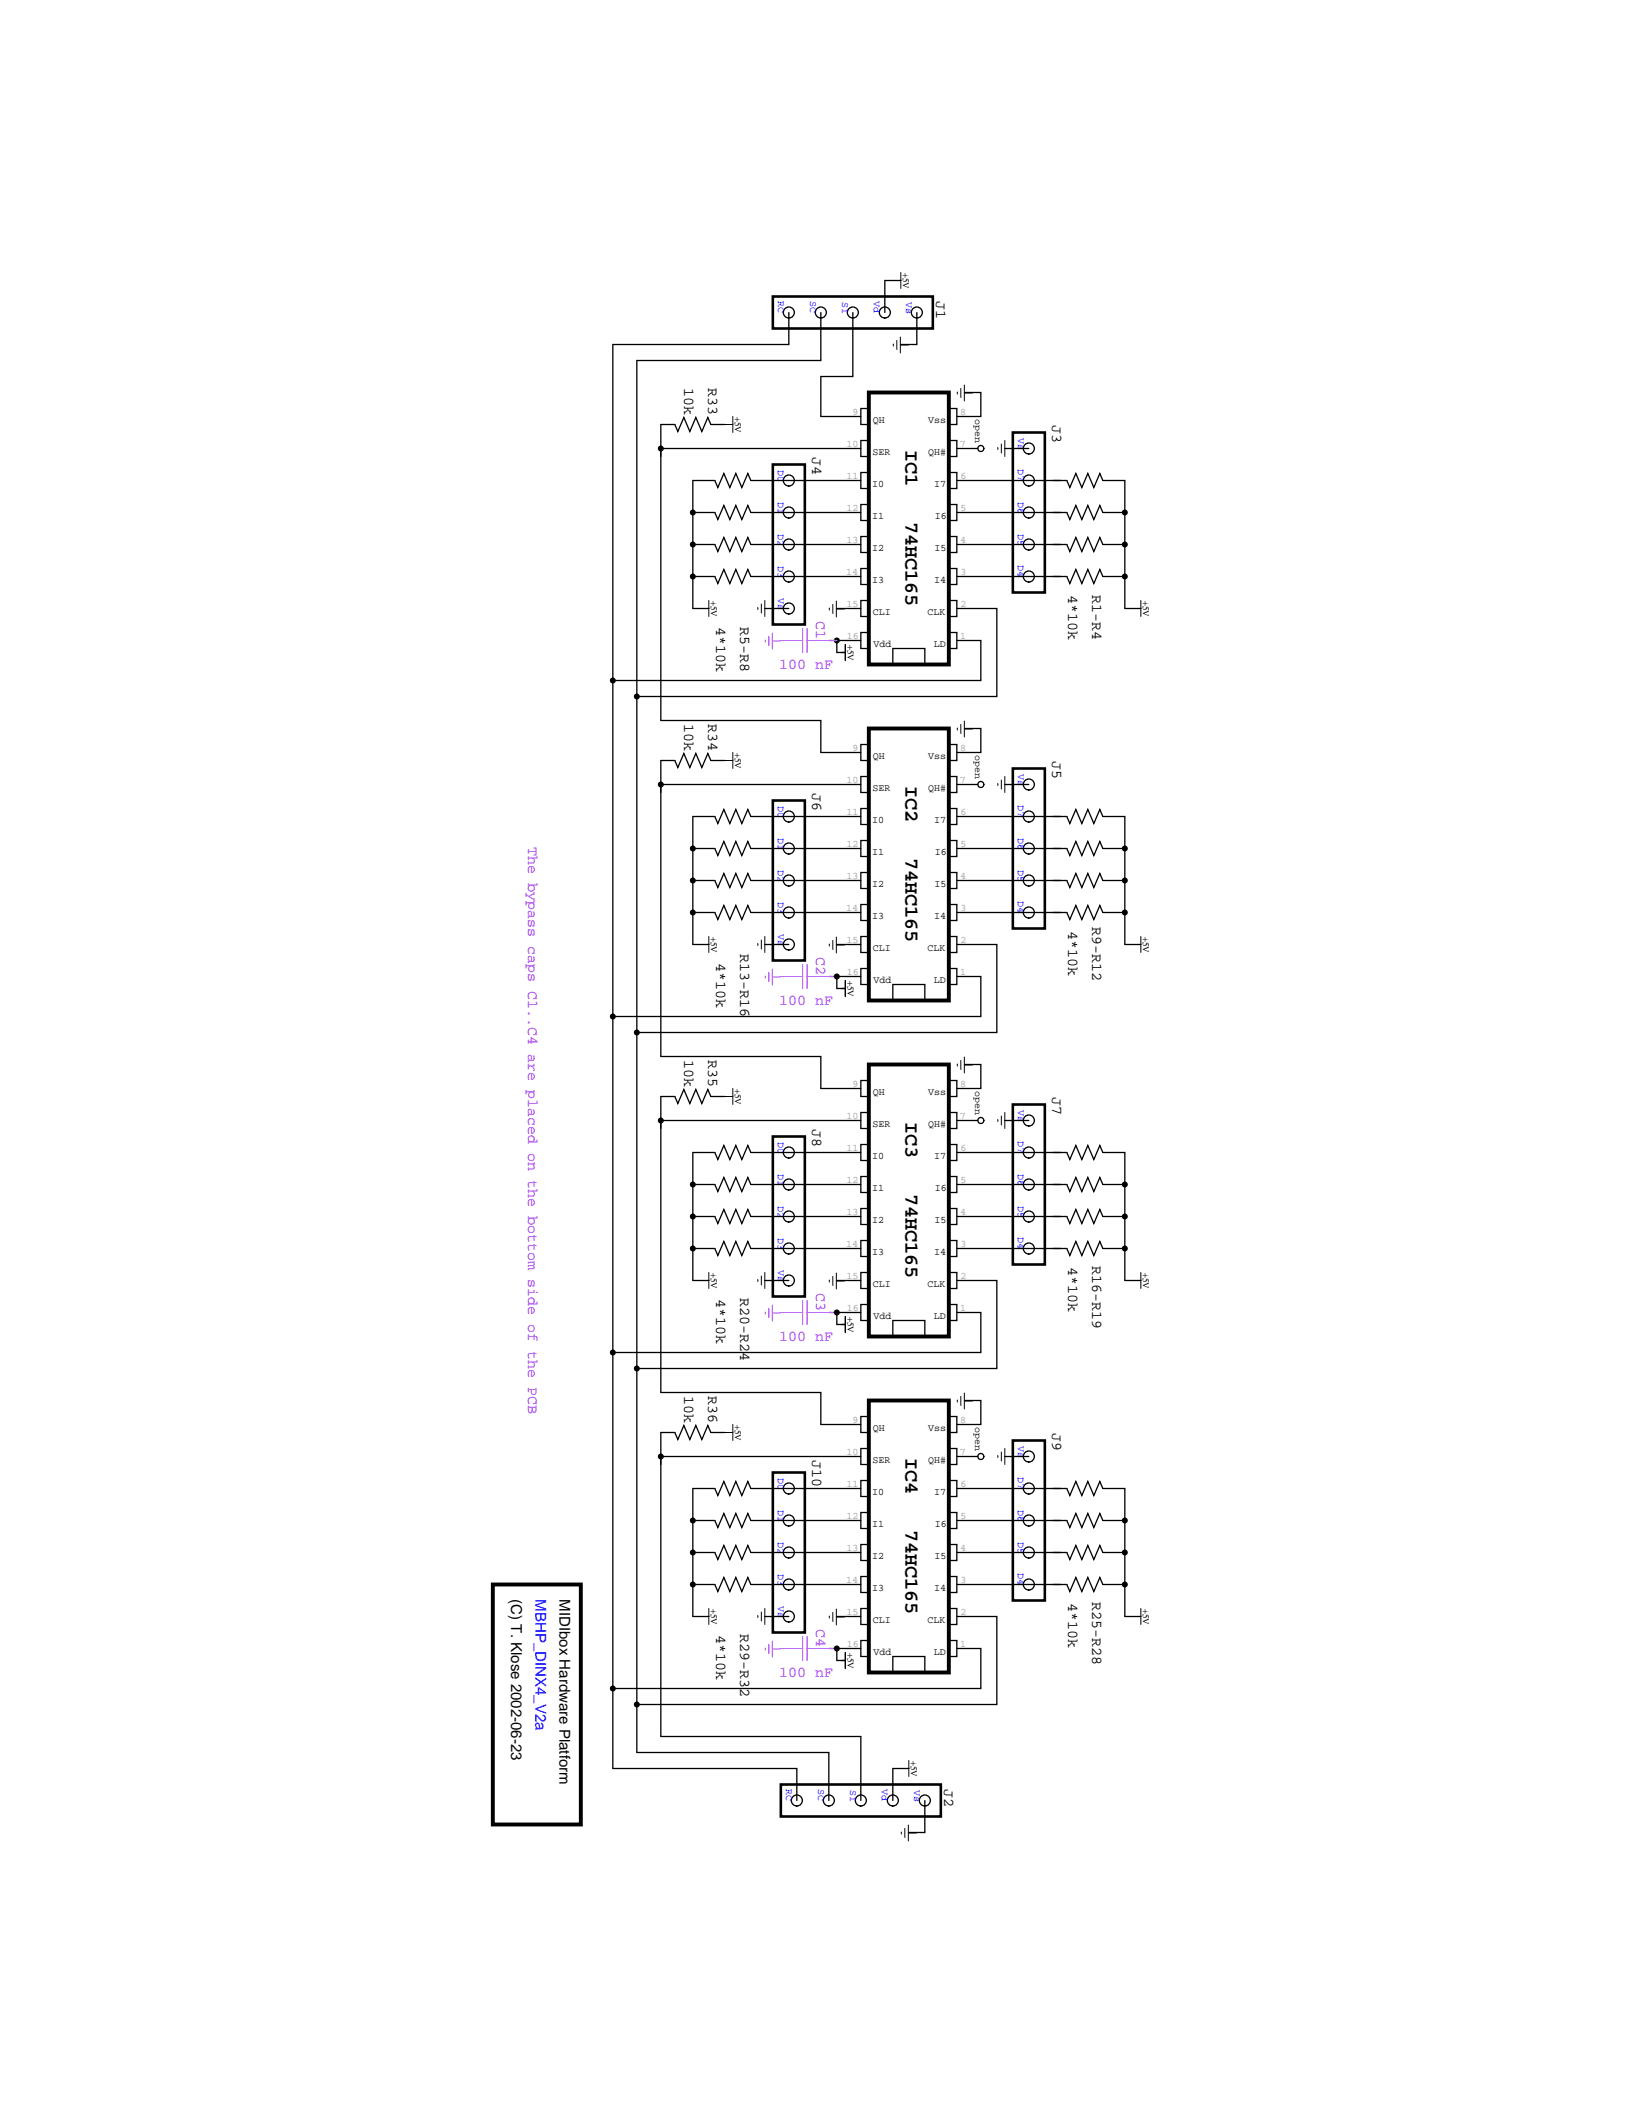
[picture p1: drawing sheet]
<svg xmlns="http://www.w3.org/2000/svg" width="216mm" height="279mm" viewBox="0 0 216 279" stroke-linecap="round" stroke-linejoin="round" font-family="sans-serif">
<path d="M114.9 51.9h10.6v36h-10.6zM114.9 96.4h10.6v36h-10.6zM114.9 140.8h10.6v36h-10.6zM114.9 185.3h10.6v36h-10.6zM65.2 209.6h11.6v31.8h-11.6z" fill="none" stroke="#000" stroke-width=".52"/>
<g fill="none" stroke="#000" stroke-width=".17">
<path d="M119.2 37.1h-2.1v4.2M95.9 56.2h-1.9l-.4-1-.8 1.9-.7-1.9-.8 1.9-.8-1.9-.8 1.9-.4-.9h-1.9v4.2M104.4 41.3v4.3h-23.3v188.4h24.3v4.2M108.6 41.3v6.4h-24.4v184.1h25.4v6.4M112.8 41.3v8.5h-4.2v5.3h5.3M113.9 58.3h1v2.1h-1zM113.9 54h1v2.2h-1zM113.9 59.3h-26.5v36h21.2v4.2h5.3M121.3 41.3v4.3h-2.1M125.5 58.3h1.1v2.1h-1.1zM125.5 54h1.1v2.2h-1.1zM126.6 59.3h2.8"/>
<path d="M127.6 51.9h2.2v3.2h-3.2M132.9 59.3h3.2M91.7 67.8v4.2h2.9l.4 1 .8-1.9 .8 1.9 .7-1.9 .8 1.9 .8-1.9 .4 .9h14.6M91.7 72v4.3h2.9l.4 .9 .8-1.9 .8 1.9 .7-1.9 .8 1.9 .8-1.9 .4 1h14.6M91.7 76.3v4.2h2.1M113.9 62.5h1v2.1h-1zM113.9 66.7h1v2.2h-1zM113.9 71h1v2.1h-1zM113.9 75.2h1v2.1h-1zM113.9 79.4h1v2.2h-1zM113.9 63.6h-14.6l-.4-1-.8 1.9-.8-1.9-.7 1.9-.8-1.9-.8 1.9-.4-.9h-2.9v4.2h2.9l.4 .9 .8-1.8 .8 1.8 .7-1.8 .8 1.8 .8-1.8 .4 .9h14.6M125.5 62.5h1.1v2.1h-1.1z"/>
<path d="M125.5 66.7h1.1v2.2h-1.1zM125.5 79.4h1.1v2.2h-1.1zM125.5 75.2h1.1v2.1h-1.1zM125.5 71h1.1v2.1h-1.1zM126.6 63.6h14.5l.4 .9 .8-1.9 .8 1.9 .8-1.9 .8 1.9 .8-1.9 .4 1h2.9v4.2h-2.9l-.4-.9-.8 1.8-.8-1.8-.8 1.8-.8-1.8-.8 1.8-.4-.9h-14.5M148.8 67.8v4.2h-2.9l-.4-.9-.8 1.9-.8-1.9-.8 1.9-.8-1.9-.8 1.9-.4-1h-14.5M148.8 72v4.3h-2.9l-.4-1-.8 1.9-.8-1.9-.8 1.9-.8-1.9-.8 1.9-.4-.9h-14.5M148.8 76.3v4.2h2.1M101.2 80.5h3.2M110.7 80.5h3.2M111.3 86.3h.5M111.8 85.3v2.1"/>
<path d="M113.9 83.7h1v2.1h-1zM113.9 98.5h1v2.1h-1zM113.9 84.7h-3.2v1.6h1.1M118.1 85.8h4.2v2.1h-4.2zM125.5 83.7h1.1v2.1h-1.1zM125.5 98.5h1.1v2.1h-1.1zM126.6 84.7h3.2v5.3h-48.7M126.6 80.5h5.3v11.6h-47.7M127.6 96.4h2.2v3.1h-3.2M91.7 112.2v4.3h2.9l.4 .9 .8-1.8 .8 1.8 .7-1.8 .8 1.8 .8-1.8 .4 .9h14.6M91.7 116.5v4.2h2.9l.4 .9 .8-1.8 .8 1.8 .7-1.8 .8 1.8 .8-1.8 .4 .9h14.6M95.9 100.6h-1.9l-.4-.9-.8 1.8-.7-1.8-.8 1.8-.8-1.8-.8 1.8-.4-.9h-1.9v4.2"/>
<path d="M113.9 102.7h1v2.1h-1zM113.9 107h1v2.1h-1zM113.9 111.2h1v2.1h-1zM113.9 115.4h1v2.1h-1zM113.9 119.7h1v2.1h-1zM113.9 108h-14.6l-.4-.9-.8 1.8-.8-1.8-.7 1.8-.8-1.8-.8 1.8-.4-.9h-2.9v4.2h2.9l.4 1 .8-1.9 .8 1.9 .7-1.9 .8 1.9 .8-1.9 .4 .9h14.6M113.9 103.8h-26.5v36h21.2v4.2h5.3M125.5 102.7h1.1v2.1h-1.1zM125.5 107h1.1v2.1h-1.1zM125.5 111.2h1.1v2.1h-1.1zM125.5 119.7h1.1v2.1h-1.1zM125.5 115.4h1.1v2.1h-1.1z"/>
<path d="M126.6 108h14.5l.4 .9 .8-1.8 .8 1.8 .8-1.8 .8 1.8 .8-1.8 .4 .9h2.9v4.2h-2.9l-.4-.9-.8 1.9-.8-1.9-.8 1.9-.8-1.9-.8 1.9-.4-1h-14.5M126.6 103.8h2.8M132.9 103.8h3.2M148.8 112.2v4.3h-2.9l-.4-.9-.8 1.8-.8-1.8-.8 1.8-.8-1.8-.8 1.8-.4-.9h-14.5M148.8 116.5v4.2h-2.9l-.4-.9-.8 1.8-.8-1.8-.8 1.8-.8-1.8-.8 1.8-.4-.9h-14.5M91.7 120.7v4.2h2.1M101.2 124.9h3.2M110.7 124.9h3.2M111.3 130.8h.5M111.8 129.7v2.1M113.9 123.9h1v2.1h-1zM113.9 128.1h1v2.1h-1z"/>
<path d="M113.9 129.2h-3.2v1.6h1.1M118.1 130.2h4.2v2.2h-4.2zM125.5 123.9h1.1v2.1h-1.1zM125.5 128.1h1.1v2.1h-1.1zM126.6 129.2h3.2v5.3h-48.7M126.6 124.9h5.3v11.7h-47.7M148.8 120.7v4.2h2.1M91.7 156.7v4.2h2.9l.4 1 .8-1.9 .8 1.9 .7-1.9 .8 1.9 .8-1.9 .4 .9h14.6M95.9 145.1h-1.9l-.4-1-.8 1.9-.7-1.9-.8 1.9-.8-1.9-.8 1.9-.4-.9h-1.9v4.2M113.9 147.2h1v2.1h-1zM113.9 151.4h1v2.1h-1zM113.9 155.6h1v2.2h-1z"/>
<path d="M113.9 159.9h1v2.1h-1zM113.9 142.9h1v2.2h-1zM113.9 152.5h-14.6l-.4-1-.8 1.9-.8-1.9-.7 1.9-.8-1.9-.8 1.9-.4-.9h-2.9v4.2h2.9l.4 .9 .8-1.8 .8 1.8 .7-1.8 .8 1.8 .8-1.8 .4 .9h14.6M113.9 148.2h-26.5v36h21.2v4.2h5.3M125.5 147.2h1.1v2.1h-1.1zM125.5 151.4h1.1v2.1h-1.1zM125.5 155.6h1.1v2.2h-1.1zM125.5 159.9h1.1v2.1h-1.1zM125.5 142.9h1.1v2.2h-1.1zM126.6 152.5h14.5l.4 .9 .8-1.9 .8 1.9 .8-1.9 .8 1.9 .8-1.9 .4 1h2.9v4.2h-2.9l-.4-.9-.8 1.8-.8-1.8-.8 1.8-.8-1.8-.8 1.8-.4-.9h-14.5M126.6 148.2h2.8M127.6 140.8h2.2v3.2h-3.2"/>
<path d="M132.9 148.2h3.2M148.8 156.7v4.2h-2.9l-.4-.9-.8 1.9-.8-1.9-.8 1.9-.8-1.9-.8 1.9-.4-1h-14.5M91.7 160.9v4.3h2.9l.4 .9 .8-1.9 .8 1.9 .7-1.9 .8 1.9 .8-1.9 .4 1h14.6M91.7 165.2v4.2h2.1M101.2 169.4h3.2M110.7 169.4h3.2M111.3 175.2h.5M111.8 174.2v2.1M113.9 164.1h1v2.1h-1zM113.9 168.3h1v2.2h-1zM113.9 172.6h1v2.1h-1zM113.9 173.6h-3.2v1.6h1.1"/>
<path d="M118.1 174.7h4.2v2.1h-4.2zM125.5 168.3h1.1v2.2h-1.1zM125.5 164.1h1.1v2.1h-1.1zM125.5 172.6h1.1v2.1h-1.1zM126.6 173.6h3.2v5.3h-48.7M126.6 169.4h5.3v11.6h-47.7M148.8 160.9v4.3h-2.9l-.4-1-.8 1.9-.8-1.9-.8 1.9-.8-1.9-.8 1.9-.4-.9h-14.5M148.8 165.2v4.2h2.1M95.9 189.5h-1.9l-.4-.9-.8 1.8-.7-1.8-.8 1.8-.8-1.8-.8 1.8-.4-.9h-1.9v4.2M113.9 191.6h1v2.1h-1zM113.9 195.9h1v2.1h-1zM113.9 187.4h1v2.1h-1z"/>
<path d="M113.9 196.9h-14.6l-.4-.9-.8 1.8-.8-1.8-.7 1.8-.8-1.8-.8 1.8-.4-.9h-2.9v4.2h2.9l.4 1 .8-1.9 .8 1.9 .7-1.9 .8 1.9 .8-1.9 .4 .9h14.6M113.9 192.7h-26.5v37h26.5v8.5M125.5 191.6h1.1v2.1h-1.1zM125.5 195.9h1.1v2.1h-1.1zM125.5 187.4h1.1v2.1h-1.1zM126.6 196.9h14.5l.4 .9 .8-1.8 .8 1.8 .8-1.8 .8 1.8 .8-1.8 .4 .9h2.9v4.2h-2.9l-.4-.9-.8 1.9-.8-1.9-.8 1.9-.8-1.9-.8 1.9-.4-1h-14.5M126.6 192.7h2.8M127.6 185.3h2.2v3.1h-3.2M132.9 192.7h3.2M91.7 201.1v4.3h2.9l.4 .9 .8-1.8 .8 1.8 .7-1.8 .8 1.8 .8-1.8 .4 .9h14.6M91.7 205.4v4.2h2.9l.4 .9 .8-1.8 .8 1.8 .7-1.8 .8 1.8 .8-1.8 .4 .9h14.6M91.7 209.6v4.2h2.1"/>
<path d="M101.2 213.8h3.2M110.7 213.8h3.2M111.3 219.7h.5M111.8 218.6v2.1M113.9 200.1h1v2.1h-1zM113.9 204.3h1v2.1h-1zM113.9 208.6h1v2.1h-1zM113.9 212.8h1v2.1h-1zM113.9 217h1v2.1h-1zM113.9 218.1h-3.2v1.6h1.1M118.1 219.1h4.2v2.2h-4.2zM125.5 200.1h1.1v2.1h-1.1z"/>
<path d="M125.5 212.8h1.1v2.1h-1.1zM125.5 208.6h1.1v2.1h-1.1zM125.5 204.3h1.1v2.1h-1.1zM125.5 217h1.1v2.1h-1.1zM126.6 218.1h3.2v5.3h-48.7M126.6 213.8h5.3v11.7h-47.7M148.8 201.1v4.3h-2.9l-.4-.9-.8 1.8-.8-1.8-.8 1.8-.8-1.8-.8 1.8-.4-.9h-14.5M148.8 205.4v4.2h-2.9l-.4-.9-.8 1.8-.8-1.8-.8 1.8-.8-1.8-.8 1.8-.4-.9h-14.5M148.8 209.6v4.2h2.1M120.2 234h-2.1v4.2M122.3 238.2v4.2h-2.1"/>
<circle cx="104.4" cy="41.3" r=".73"/>
<circle cx="108.6" cy="41.3" r=".73"/>
<circle cx="112.8" cy="41.3" r=".73"/>
<circle cx="117.1" cy="41.3" r=".73"/>
<circle cx="121.3" cy="41.3" r=".73"/>
<circle cx="129.8" cy="59.3" r=".4"/>
<circle cx="136.1" cy="59.3" r=".73"/>
<circle cx="104.4" cy="67.8" r=".73"/>
<circle cx="104.4" cy="63.6" r=".73"/>
<circle cx="104.4" cy="72" r=".73"/>
<circle cx="104.4" cy="76.3" r=".73"/>
<circle cx="136.1" cy="67.8" r=".73"/>
<circle cx="136.1" cy="72" r=".73"/>
<circle cx="136.1" cy="63.6" r=".73"/>
<circle cx="136.1" cy="76.3" r=".73"/>
<circle cx="104.4" cy="80.5" r=".73"/>
<circle cx="104.4" cy="112.2" r=".73"/>
<circle cx="104.4" cy="116.5" r=".73"/>
<circle cx="104.4" cy="108" r=".73"/>
<circle cx="129.8" cy="103.8" r=".4"/>
<circle cx="136.1" cy="116.5" r=".73"/>
<circle cx="136.1" cy="103.8" r=".73"/>
<circle cx="136.1" cy="112.2" r=".73"/>
<circle cx="136.1" cy="108" r=".73"/>
<circle cx="104.4" cy="124.9" r=".73"/>
<circle cx="104.4" cy="120.7" r=".73"/>
<circle cx="136.1" cy="120.7" r=".73"/>
<circle cx="104.4" cy="152.5" r=".73"/>
<circle cx="104.4" cy="156.7" r=".73"/>
<circle cx="129.8" cy="148.2" r=".4"/>
<circle cx="136.1" cy="152.5" r=".73"/>
<circle cx="136.1" cy="148.2" r=".73"/>
<circle cx="136.1" cy="156.7" r=".73"/>
<circle cx="104.4" cy="160.9" r=".73"/>
<circle cx="104.4" cy="165.2" r=".73"/>
<circle cx="104.4" cy="169.4" r=".73"/>
<circle cx="136.1" cy="160.9" r=".73"/>
<circle cx="136.1" cy="165.2" r=".73"/>
<circle cx="104.4" cy="196.9" r=".73"/>
<circle cx="129.8" cy="192.7" r=".4"/>
<circle cx="136.1" cy="192.7" r=".73"/>
<circle cx="136.1" cy="196.9" r=".73"/>
<circle cx="104.4" cy="201.1" r=".73"/>
<circle cx="104.4" cy="209.6" r=".73"/>
<circle cx="104.4" cy="213.8" r=".73"/>
<circle cx="104.4" cy="205.4" r=".73"/>
<circle cx="136.1" cy="201.1" r=".73"/>
<circle cx="136.1" cy="205.4" r=".73"/>
<circle cx="136.1" cy="209.6" r=".73"/>
<circle cx="105.4" cy="238.2" r=".73"/>
<circle cx="109.6" cy="238.2" r=".73"/>
<circle cx="113.9" cy="238.2" r=".73"/>
<circle cx="118.1" cy="238.2" r=".73"/>
<circle cx="122.3" cy="238.2" r=".73"/>
</g>
<g fill="none" stroke="#000" stroke-width=".13">
<path d="M118.1 37.1h1.1M119.2 36v2.2M95.9 56.2h1M96.9 55.1v2.1M118.2 45.5v.3M118.6 45v1.2M119.1 45.6h1.1M119.1 44.6v2.1M126.6 51.9v.2M127.1 51.4v1.2M127.6 52h1M127.6 50.9v2.1"/>
<path d="M132 59.2v.3M132.5 58.7v1.2M132.9 58.3v2.1M132.9 59.3h1.1M93.8 79.4v2.2M100.7 79.9v1.2M101.2 79.4v2.2M110.2 80v1.2M110.6 79.5v2.1M150.9 79.4v2.2M92.7 80.5h1.1M96.9 99.5v2.2"/>
<path d="M100.3 80.4v.2M101.2 80.5h1M109.7 80.4v.3M110.6 80.6h1.1M110.8 86.3h1M111.8 85.3v2.1M126.6 96.3v.3M127.1 95.8v1.2M127.6 95.4v2.1M127.6 96.4h1M149.9 80.5h1M95.9 100.6h1"/>
<path d="M132 103.7v.2M132.5 103.2v1.2M132.9 103.8h1.1M132.9 102.7v2.1M92.7 124.9h1.1M93.8 123.9v2.1M100.3 124.8v.3M100.7 124.4v1.1M101.2 124.9h1M101.2 123.9v2.1M109.7 124.9v.2M110.2 124.4v1.2"/>
<path d="M110.6 124v2.1M110.6 125h1.1M110.8 130.8h1M111.8 129.7v2.1M127.6 139.8v2.1M149.9 124.9h1M150.9 123.9v2.1M95.9 145.1h1M96.9 144v2.1M126.6 140.8v.2M127.1 140.3v1.2M127.6 140.9h1"/>
<path d="M132 148.1v.3M132.5 147.6v1.2M132.9 147.2v2.1M132.9 148.2h1.1M92.7 169.4h1.1M93.8 168.3v2.2M100.3 169.3v.2M100.7 168.8v1.2M101.2 169.4h1M101.2 168.3v2.2M109.7 169.3v.3M110.2 168.9v1.2"/>
<path d="M110.6 168.4v2.1M110.6 169.5h1.1M110.8 175.2h1M111.8 174.2v2.1M149.9 169.4h1M150.9 168.3v2.2M95.9 189.5h1M96.9 188.4v2.2M126.6 185.2v.3M127.1 184.7v1.2M127.6 184.3v2.1M127.6 185.3h1"/>
<path d="M132 192.6v.2M132.5 192.1v1.2M132.9 191.6v2.1M132.9 192.7h1.1M92.7 213.8h1.1M93.8 212.8v2.1M100.3 213.7v.3M100.7 213.3v1.1M101.2 213.8h1M101.2 212.8v2.1M109.7 213.8v.2M110.2 213.3v1.2"/>
<path d="M110.6 212.9v2.1M110.6 213.9h1.1M110.8 219.7h1M111.8 218.6v2.1M149.9 213.8h1M150.9 212.8v2.1M119.2 234h1M120.2 232.9v2.1M119.2 242.4v.2M119.7 241.9v1.2M120.2 242.5h1M120.2 241.4v2.1"/>
</g>
<path d="M102.2 39.2h21.2v4.3h-21.2zM134 57.2h4.2v21.2h-4.2zM102.2 61.4h4.3v21.2h-4.3zM102.2 105.9h4.3v21.2h-4.3zM134 101.7h4.2v21.1h-4.2zM102.2 150.3h4.3v21.2h-4.3zM134 146.1h4.2v21.2h-4.2zM102.2 194.8h4.3v21.2h-4.3zM134 190.6h4.2v21.1h-4.2zM103.3 236.1h21.2v4.2h-21.2z" fill="none" stroke="#000" stroke-width=".34"/>
<g fill="#000">
<circle cx="87.4" cy="59.3" r=".4"/>
<circle cx="91.7" cy="76.3" r=".4"/>
<circle cx="91.7" cy="67.8" r=".4"/>
<circle cx="91.7" cy="72" r=".4"/>
<circle cx="148.8" cy="67.8" r=".4"/>
<circle cx="148.8" cy="76.3" r=".4"/>
<circle cx="148.8" cy="72" r=".4"/>
<circle cx="81.1" cy="90" r=".4"/>
<circle cx="84.2" cy="92.1" r=".4"/>
<circle cx="110.7" cy="84.7" r=".4"/>
<circle cx="87.4" cy="103.8" r=".4"/>
<circle cx="91.7" cy="112.2" r=".4"/>
<circle cx="91.7" cy="116.5" r=".4"/>
<circle cx="148.8" cy="112.2" r=".4"/>
<circle cx="148.8" cy="116.5" r=".4"/>
<circle cx="81.1" cy="134.5" r=".4"/>
<circle cx="84.2" cy="136.6" r=".4"/>
<circle cx="91.7" cy="120.7" r=".4"/>
<circle cx="110.7" cy="129.2" r=".4"/>
<circle cx="148.8" cy="120.7" r=".4"/>
<circle cx="87.4" cy="148.2" r=".4"/>
<circle cx="91.7" cy="156.7" r=".4"/>
<circle cx="148.8" cy="156.7" r=".4"/>
<circle cx="81.1" cy="178.9" r=".4"/>
<circle cx="91.7" cy="160.9" r=".4"/>
<circle cx="91.7" cy="165.2" r=".4"/>
<circle cx="110.7" cy="173.6" r=".4"/>
<circle cx="148.8" cy="160.9" r=".4"/>
<circle cx="148.8" cy="165.2" r=".4"/>
<circle cx="84.2" cy="181" r=".4"/>
<circle cx="87.4" cy="192.7" r=".4"/>
<circle cx="91.7" cy="201.1" r=".4"/>
<circle cx="91.7" cy="205.4" r=".4"/>
<circle cx="91.7" cy="209.6" r=".4"/>
<circle cx="110.7" cy="218.1" r=".4"/>
<circle cx="148.8" cy="205.4" r=".4"/>
<circle cx="148.8" cy="209.6" r=".4"/>
<circle cx="148.8" cy="201.1" r=".4"/>
<circle cx="81.1" cy="223.4" r=".4"/>
<circle cx="84.2" cy="225.5" r=".4"/>
</g>
<g fill="none" stroke="#9c1fef" stroke-width=".13">
<path d="M101.2 84.7v.2M101.7 84.2v1.2M102.2 84.8h1M102.2 83.7v2.2M103.3 84.7h2.9M106.2 83.1v3.2M106.8 84.7h2.8M106.8 83.1v3.2M101.2 129.1v.3M101.7 128.7v1.1M102.2 128.2v2.1M102.2 129.2h1"/>
<path d="M103.3 129.2h2.9M106.2 127.6v3.2M106.8 127.6v3.2M106.8 129.2h2.8M101.2 173.6v.2M101.7 173.1v1.2M102.2 172.6v2.2M102.2 173.7h1M103.3 173.6h2.9M106.2 172v3.2M106.8 172v3.2M106.8 173.6h2.8"/>
<path d="M101.2 218v.3M101.7 217.6v1.1M102.2 217.1v2.1M102.2 218.1h1M103.3 218.1h2.9M106.2 216.5v3.2M106.8 216.5v3.2M106.8 218.1h2.8"/>
</g>
<path d="M109.6 84.7h1.1M109.6 129.2h1.1M109.6 173.6h1.1M109.6 218.1h1.1" fill="none" stroke="#9c1fef" stroke-width=".17"/>
<g font-size="2.6">
<text x="119.8" y="59.6" transform="rotate(90 119.8 59.6)">IC1</text>
<text x="119.8" y="69.1" transform="rotate(90 119.8 69.1)">74HC165</text>
<text x="119.8" y="104" transform="rotate(90 119.8 104)">IC2</text>
<text x="119.8" y="113.6" transform="rotate(90 119.8 113.6)">74HC165</text>
<text x="119.8" y="148.5" transform="rotate(90 119.8 148.5)">IC3</text>
<text x="119.8" y="158" transform="rotate(90 119.8 158)">74HC165</text>
<text x="119.8" y="192.9" transform="rotate(90 119.8 192.9)">IC4</text>
<text x="119.8" y="202.5" transform="rotate(90 119.8 202.5)">74HC165</text>
</g>
<g font-size="2">
<text x="123.9" y="39.8" transform="rotate(90 123.9 39.8)">J1</text>
<text x="90.5" y="51.4" transform="rotate(90 90.5 51.4)">10k</text>
<text x="93.7" y="51.4" transform="rotate(90 93.7 51.4)">R33</text>
<text x="139.2" y="56.2" transform="rotate(90 139.2 56.2)">J3</text>
<text x="107.5" y="60.4" transform="rotate(90 107.5 60.4)">J4</text>
<text x="94.7" y="83" transform="rotate(90 94.7 83)">4*10k</text>
<text x="97.9" y="83" transform="rotate(90 97.9 83)">R5-R8</text>
<text x="141.3" y="78.8" transform="rotate(90 141.3 78.8)">4*10k</text>
<text x="144.5" y="78.7" transform="rotate(90 144.5 78.7)">R1-R4</text>
<text x="90.5" y="95.8" transform="rotate(90 90.5 95.8)">10k</text>
<text x="93.7" y="95.8" transform="rotate(90 93.7 95.8)">R34</text>
<text x="139.2" y="100.6" transform="rotate(90 139.2 100.6)">J5</text>
<text x="107.4" y="104.9" transform="rotate(90 107.4 104.9)">J6</text>
<text x="141.3" y="123.2" transform="rotate(90 141.3 123.2)">4*10k</text>
<text x="144.5" y="122.6" transform="rotate(90 144.5 122.6)">R9-R12</text>
<text x="94.7" y="127.4" transform="rotate(90 94.7 127.4)">4*10k</text>
<text x="97.9" y="126.2" transform="rotate(90 97.9 126.2)">R13-R16</text>
<text x="90.5" y="140.3" transform="rotate(90 90.5 140.3)">10k</text>
<text x="93.7" y="140.3" transform="rotate(90 93.7 140.3)">R35</text>
<text x="107.4" y="149.3" transform="rotate(90 107.4 149.3)">J8</text>
<text x="139.2" y="145.1" transform="rotate(90 139.2 145.1)">J7</text>
<text x="141.3" y="167.7" transform="rotate(90 141.3 167.7)">4*10k</text>
<text x="144.5" y="167.5" transform="rotate(90 144.5 167.5)">R16-R19</text>
<text x="94.7" y="171.9" transform="rotate(90 94.7 171.9)">4*10k</text>
<text x="97.9" y="171.7" transform="rotate(90 97.9 171.7)">R20-R24</text>
<text x="90.5" y="184.7" transform="rotate(90 90.5 184.7)">10k</text>
<text x="93.7" y="184.7" transform="rotate(90 93.7 184.7)">R36</text>
<text x="139.2" y="189.6" transform="rotate(90 139.2 189.6)">J9</text>
<text x="107.4" y="193.2" transform="rotate(90 107.4 193.2)">J10</text>
<text x="67.6" y="211.6" transform="rotate(90 67.6 211.6)">(C) T. Klose 2002-06-23</text>
<text x="74" y="211.6" transform="rotate(90 74 211.6)">MIDIbox Hardware Platform</text>
<text x="141.3" y="212.1" transform="rotate(90 141.3 212.1)">4*10k</text>
<text x="144.5" y="212" transform="rotate(90 144.5 212)">R25-R28</text>
<text x="94.7" y="216.3" transform="rotate(90 94.7 216.3)">4*10k</text>
<text x="97.9" y="216.2" transform="rotate(90 97.9 216.2)">R29-R32</text>
<text x="124.9" y="236.7" transform="rotate(90 124.9 236.7)">J2</text>
</g>
<g font-size="2" fill="#9c1fef">
<text x="108" y="82.1" transform="rotate(90 108 82.1)">C1</text>
<text x="103.1" y="88.5">100 nF</text>
<text x="69.9" y="112.1" transform="rotate(90 69.9 112.1)">The bypass caps C1..C4 are placed on the bottom side of the PCB</text>
<text x="108" y="126.6" transform="rotate(90 108 126.6)">C2</text>
<text x="103.1" y="133">100 nF</text>
<text x="108" y="171" transform="rotate(90 108 171)">C3</text>
<text x="103.1" y="177.4">100 nF</text>
<text x="108" y="215.5" transform="rotate(90 108 215.5)">C4</text>
<text x="103.1" y="221.9">100 nF</text>
</g>
<text font-size="2" fill="#00f" x="70.8" y="211.6" transform="rotate(90 70.8 211.6)">MBHP_DINX4_V2a</text>
<g font-size="1.3" fill="#00f">
<text x="102.9" y="39.8" transform="rotate(90 102.9 39.8)">RC</text>
<text x="107.2" y="39.8" transform="rotate(90 107.2 39.8)">SC</text>
<text x="111.4" y="39.9" transform="rotate(90 111.4 39.9)">SI</text>
<text x="115.6" y="39.8" transform="rotate(90 115.6 39.8)">Vd</text>
<text x="119.9" y="39.9" transform="rotate(90 119.9 39.9)">Vs</text>
<text x="134.7" y="57.9" transform="rotate(90 134.7 57.9)">Vs</text>
<text x="102.9" y="62.1" transform="rotate(90 102.9 62.1)">D0</text>
<text x="134.6" y="62.1" transform="rotate(90 134.6 62.1)">D7</text>
<text x="102.9" y="70.6" transform="rotate(90 102.9 70.6)">D2</text>
<text x="102.9" y="66.4" transform="rotate(90 102.9 66.4)">D1</text>
<text x="134.6" y="66.4" transform="rotate(90 134.6 66.4)">D6</text>
<text x="134.6" y="70.6" transform="rotate(90 134.6 70.6)">D5</text>
<text x="102.9" y="74.8" transform="rotate(90 102.9 74.8)">D3</text>
<text x="134.6" y="74.8" transform="rotate(90 134.6 74.8)">D4</text>
<text x="102.9" y="79.1" transform="rotate(90 102.9 79.1)">Vs</text>
<text x="102.9" y="106.6" transform="rotate(90 102.9 106.6)">D0</text>
<text x="134.6" y="106.6" transform="rotate(90 134.6 106.6)">D7</text>
<text x="134.7" y="102.3" transform="rotate(90 134.7 102.3)">Vs</text>
<text x="102.9" y="110.8" transform="rotate(90 102.9 110.8)">D1</text>
<text x="134.6" y="110.8" transform="rotate(90 134.6 110.8)">D6</text>
<text x="102.9" y="115" transform="rotate(90 102.9 115)">D2</text>
<text x="102.9" y="119.3" transform="rotate(90 102.9 119.3)">D3</text>
<text x="134.6" y="119.3" transform="rotate(90 134.6 119.3)">D4</text>
<text x="134.6" y="115" transform="rotate(90 134.6 115)">D5</text>
<text x="102.9" y="123.5" transform="rotate(90 102.9 123.5)">Vs</text>
<text x="134.7" y="146.8" transform="rotate(90 134.7 146.8)">Vs</text>
<text x="102.9" y="151" transform="rotate(90 102.9 151)">D0</text>
<text x="102.9" y="155.3" transform="rotate(90 102.9 155.3)">D1</text>
<text x="134.6" y="155.3" transform="rotate(90 134.6 155.3)">D6</text>
<text x="134.6" y="151" transform="rotate(90 134.6 151)">D7</text>
<text x="102.9" y="159.5" transform="rotate(90 102.9 159.5)">D2</text>
<text x="134.6" y="159.5" transform="rotate(90 134.6 159.5)">D5</text>
<text x="102.9" y="163.7" transform="rotate(90 102.9 163.7)">D3</text>
<text x="102.9" y="168" transform="rotate(90 102.9 168)">Vs</text>
<text x="134.6" y="163.7" transform="rotate(90 134.6 163.7)">D4</text>
<text x="134.7" y="191.2" transform="rotate(90 134.7 191.2)">Vs</text>
<text x="102.9" y="195.5" transform="rotate(90 102.9 195.5)">D0</text>
<text x="134.6" y="195.5" transform="rotate(90 134.6 195.5)">D7</text>
<text x="102.9" y="203.9" transform="rotate(90 102.9 203.9)">D2</text>
<text x="102.9" y="199.7" transform="rotate(90 102.9 199.7)">D1</text>
<text x="134.6" y="199.7" transform="rotate(90 134.6 199.7)">D6</text>
<text x="134.6" y="203.9" transform="rotate(90 134.6 203.9)">D5</text>
<text x="102.9" y="208.2" transform="rotate(90 102.9 208.2)">D3</text>
<text x="134.6" y="208.2" transform="rotate(90 134.6 208.2)">D4</text>
<text x="102.9" y="212.4" transform="rotate(90 102.9 212.4)">Vs</text>
<text x="104" y="236.7" transform="rotate(90 104 236.7)">RC</text>
<text x="108.2" y="236.7" transform="rotate(90 108.2 236.7)">SC</text>
<text x="112.5" y="236.8" transform="rotate(90 112.5 236.8)">SI</text>
<text x="116.7" y="236.7" transform="rotate(90 116.7 236.7)">Vd</text>
<text x="120.9" y="236.7" transform="rotate(90 120.9 236.7)">Vs</text>
</g>
<g font-size="1.3" fill="#9c9a9c">
<text x="112" y="59.1">10</text>
<text x="112.8" y="54.9">9</text>
<text x="127" y="59.1">7</text>
<text x="127" y="54.9">8</text>
<text x="112" y="63.4">11</text>
<text x="127.1" y="63.4">6</text>
<text x="112" y="71.8">13</text>
<text x="112" y="67.6">12</text>
<text x="127" y="71.8">4</text>
<text x="127.1" y="67.6">5</text>
<text x="112" y="76.1">14</text>
<text x="127.1" y="76.1">3</text>
<text x="112" y="80.3">15</text>
<text x="127.1" y="80.3">2</text>
<text x="112" y="84.5">16</text>
<text x="127" y="84.5">1</text>
<text x="112.8" y="99.4">9</text>
<text x="127" y="99.4">8</text>
<text x="112" y="103.6">10</text>
<text x="112" y="107.8">11</text>
<text x="127" y="103.6">7</text>
<text x="127.1" y="107.8">6</text>
<text x="112" y="112.1">12</text>
<text x="127.1" y="112.1">5</text>
<text x="112" y="116.3">13</text>
<text x="127" y="116.3">4</text>
<text x="112" y="120.5">14</text>
<text x="112" y="124.8">15</text>
<text x="127.1" y="124.8">2</text>
<text x="127.1" y="120.5">3</text>
<text x="112" y="129">16</text>
<text x="127" y="129">1</text>
<text x="112.8" y="143.8">9</text>
<text x="127" y="143.8">8</text>
<text x="112" y="148">10</text>
<text x="127" y="148">7</text>
<text x="112" y="152.3">11</text>
<text x="127.1" y="152.3">6</text>
<text x="112" y="160.7">13</text>
<text x="112" y="156.5">12</text>
<text x="127" y="160.7">4</text>
<text x="127.1" y="156.5">5</text>
<text x="112" y="165">14</text>
<text x="127.1" y="165">3</text>
<text x="112" y="169.2">15</text>
<text x="112" y="173.4">16</text>
<text x="127" y="173.4">1</text>
<text x="127.1" y="169.2">2</text>
<text x="112.8" y="188.3">9</text>
<text x="127" y="188.3">8</text>
<text x="112" y="192.5">10</text>
<text x="112" y="196.7">11</text>
<text x="127" y="192.5">7</text>
<text x="127.1" y="196.7">6</text>
<text x="112" y="201">12</text>
<text x="127.1" y="201">5</text>
<text x="112" y="209.4">14</text>
<text x="112" y="205.2">13</text>
<text x="127" y="205.2">4</text>
<text x="127.1" y="209.4">3</text>
<text x="112" y="213.7">15</text>
<text x="127.1" y="213.7">2</text>
<text x="112" y="217.9">16</text>
<text x="127" y="217.9">1</text>
</g>
<g font-size="1.3">
<text x="115.5" y="55.9">QH</text>
<text x="122.8" y="55.9">Vss</text>
<text x="129" y="55.5" transform="rotate(90 129 55.5)">open</text>
<text x="115.4" y="64.4">I0</text>
<text x="115.4" y="60.2">SER</text>
<text x="122.8" y="60.2">QH#</text>
<text x="123.6" y="64.4">I7</text>
<text x="115.4" y="68.7">I1</text>
<text x="123.6" y="68.7">I6</text>
<text x="115.4" y="77.1">I3</text>
<text x="115.4" y="72.9">I2</text>
<text x="123.6" y="77.1">I4</text>
<text x="123.6" y="72.9">I5</text>
<text x="115.5" y="81.3">CLI</text>
<text x="122.7" y="81.3">CLK</text>
<text x="115.5" y="85.6">Vdd</text>
<text x="123.5" y="85.6">LD</text>
<text x="115.5" y="100.4">QH</text>
<text x="122.8" y="100.4">Vss</text>
<text x="129" y="99.9" transform="rotate(90 129 99.9)">open</text>
<text x="115.4" y="104.6">SER</text>
<text x="122.8" y="104.7">QH#</text>
<text x="115.4" y="113.1">I1</text>
<text x="115.4" y="108.9">I0</text>
<text x="123.6" y="108.9">I7</text>
<text x="123.6" y="113.1">I6</text>
<text x="115.4" y="117.4">I2</text>
<text x="123.6" y="117.4">I5</text>
<text x="115.4" y="121.6">I3</text>
<text x="115.5" y="125.8">CLI</text>
<text x="122.7" y="125.8">CLK</text>
<text x="123.6" y="121.6">I4</text>
<text x="115.5" y="130.1">Vdd</text>
<text x="123.5" y="130">LD</text>
<text x="115.4" y="149.1">SER</text>
<text x="115.5" y="144.8">QH</text>
<text x="122.8" y="149.1">QH#</text>
<text x="122.8" y="144.8">Vss</text>
<text x="129" y="144.4" transform="rotate(90 129 144.4)">open</text>
<text x="115.4" y="153.3">I0</text>
<text x="123.6" y="153.3">I7</text>
<text x="115.4" y="157.6">I1</text>
<text x="115.4" y="161.8">I2</text>
<text x="123.6" y="161.8">I5</text>
<text x="123.6" y="157.6">I6</text>
<text x="115.4" y="166">I3</text>
<text x="123.6" y="166">I4</text>
<text x="115.5" y="170.2">CLI</text>
<text x="122.7" y="170.2">CLK</text>
<text x="115.5" y="174.5">Vdd</text>
<text x="123.5" y="174.5">LD</text>
<text x="115.5" y="189.3">QH</text>
<text x="122.8" y="189.3">Vss</text>
<text x="129" y="188.8" transform="rotate(90 129 188.8)">open</text>
<text x="115.4" y="197.8">I0</text>
<text x="115.4" y="193.5">SER</text>
<text x="122.8" y="193.6">QH#</text>
<text x="123.6" y="197.8">I7</text>
<text x="115.4" y="202">I1</text>
<text x="123.6" y="202">I6</text>
<text x="115.4" y="206.3">I2</text>
<text x="123.6" y="206.3">I5</text>
<text x="115.4" y="210.5">I3</text>
<text x="115.5" y="214.7">CLI</text>
<text x="122.7" y="214.7">CLK</text>
<text x="123.6" y="210.5">I4</text>
<text x="115.5" y="219">Vdd</text>
<text x="123.5" y="218.9">LD</text>
</g>
<g font-size="1.2">
<text x="119.4" y="36.1" transform="rotate(90 119.4 36.1)">+5V</text>
<text x="97.2" y="55.1" transform="rotate(90 97.2 55.1)">+5V</text>
<text x="94" y="79.5" transform="rotate(90 94 79.5)">+5V</text>
<text x="151.2" y="79.5" transform="rotate(90 151.2 79.5)">+5V</text>
<text x="112.1" y="85.3" transform="rotate(90 112.1 85.3)">+5V</text>
<text x="97.2" y="99.6" transform="rotate(90 97.2 99.6)">+5V</text>
<text x="94" y="123.9" transform="rotate(90 94 123.9)">+5V</text>
<text x="151.2" y="123.9" transform="rotate(90 151.2 123.9)">+5V</text>
<text x="112.1" y="129.7" transform="rotate(90 112.1 129.7)">+5V</text>
<text x="97.2" y="144" transform="rotate(90 97.2 144)">+5V</text>
<text x="94" y="168.4" transform="rotate(90 94 168.4)">+5V</text>
<text x="151.2" y="168.4" transform="rotate(90 151.2 168.4)">+5V</text>
<text x="112.1" y="174.2" transform="rotate(90 112.1 174.2)">+5V</text>
<text x="97.2" y="188.5" transform="rotate(90 97.2 188.5)">+5V</text>
<text x="94" y="212.8" transform="rotate(90 94 212.8)">+5V</text>
<text x="151.2" y="212.8" transform="rotate(90 151.2 212.8)">+5V</text>
<text x="112.1" y="218.6" transform="rotate(90 112.1 218.6)">+5V</text>
<text x="120.5" y="232.9" transform="rotate(90 120.5 232.9)">+5V</text>
</g>
</svg>
